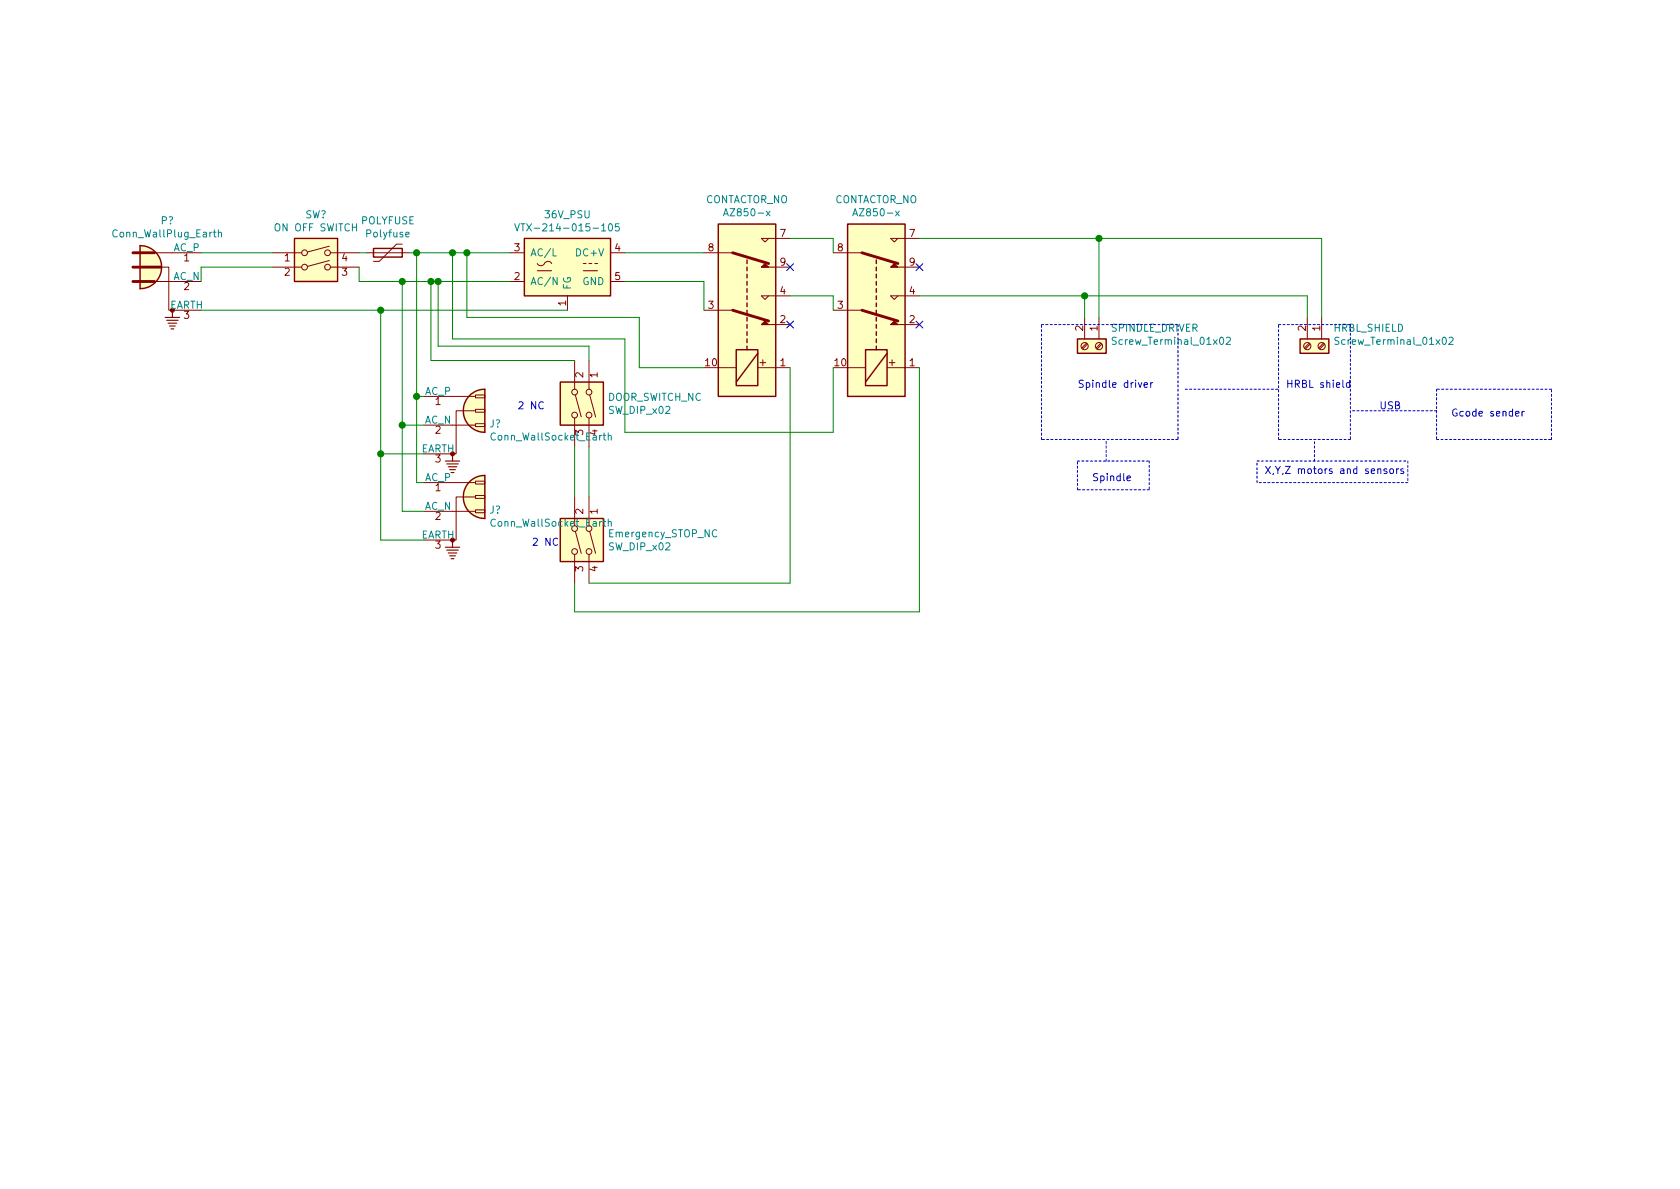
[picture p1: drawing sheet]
<svg xmlns="http://www.w3.org/2000/svg" width="297mm" height="210mm" viewBox="0 0 297 210" stroke-linecap="round" stroke-linejoin="round" font-family="sans-serif">
<g fill="#ffffc2" stroke="#ffffc2" stroke-width=".18">
<path d="M52.1 42.2h7.6v7.6h-7.6z"/>
<path d="M127 39.6h10.2v30.5h-10.2z"/>
<path d="M149.9 39.6h10.1v30.5h-10.1z"/>
<path d="M99.1 67.6h7.6v7.6h-7.6z"/>
<path d="M99.1 91.7h7.6v7.6h-7.6z"/>
<path d="M24.8 43.4a3.8 3.8 0 0 1 3.8 3.8 3.8 3.8 0 0 1-3.8 3.8z"/>
<path d="M92.7 42.2h15.2v10.1h-15.2z"/>
<path d="M229.9 59.9h5v2.6h-5z"/>
<path d="M190.5 59.9h5.1v2.6h-5.1z"/>
<path d="M83 69.9a3.7 3.7 0 0 1 2.7-1.1v7.6a3.8 3.8 0 0 1-3.5-2.3 3.8 3.8 0 0 1 .8-4.2z"/>
<path d="M83 85.2a3.7 3.7 0 0 1 2.7-1.1v7.6a3.8 3.8 0 0 1-3.5-2.4 3.8 3.8 0 0 1 .8-4.1z"/>
</g>
<g fill="none" stroke="#840000" stroke-width=".25">
<path d="M127 39.6h10.2v30.5h-10.2zM149.9 39.6h10.1v30.5h-10.1zM24.8 43.4a3.8 3.8 0 0 1 3.8 3.8 3.8 3.8 0 0 1-3.8 3.8zM52.1 42.2h7.6v7.6h-7.6zM66 43.9h5.1v1.6h-5.1zM92.7 42.2h15.2v10.1h-15.2zM132.1 46v.6M132.1 47.2v.7M132.1 48.5v.6M132.1 49.8v.6M132.1 51v.7M132.1 52.3v.7"/>
<path d="M132.1 53.6v.6M132.1 54.9v.6M132.1 56.1v.7M132.1 57.4v.6M132.1 58.7v.6M132.1 59.9v.7M154.9 46v.6M154.9 47.2v.7M154.9 48.5v.6M154.9 49.8v.6M154.9 51v.7M154.9 52.3v.7"/>
<path d="M154.9 53.6v.6M154.9 54.9v.6M154.9 56.1v.7M154.9 57.4v.6M154.9 58.7v.6M154.9 59.9v.7M190.5 59.9h5.1v2.6h-5.1zM229.9 59.9h5v2.6h-5zM83 69.9a3.7 3.7 0 0 1 2.7-1.1v7.6a3.8 3.8 0 0 1-3.5-2.3 3.8 3.8 0 0 1 .8-4.2zM99.1 67.6h7.6v7.6h-7.6zM130.2 61.8h3.8v6.4h-3.8zM132.1 61.2v.6"/>
<path d="M134 62.5l-3.8 5.1M153 61.8h3.8v6.4h-3.8zM154.9 61.2v.6M156.8 62.5l-3.8 5.1M83 85.2a3.7 3.7 0 0 1 2.7-1.1v7.6a3.8 3.8 0 0 1-3.5-2.4 3.8 3.8 0 0 1 .8-4.1zM99.1 91.7h7.6v7.6h-7.6z"/>
</g>
<g fill="none" stroke="#840000" stroke-width=".18">
<path d="M23.5 47.2h6.3v7.7h5.8M27.3 44.7h8.3M27.3 49.8h8.3M48.3 44.7h5M48.3 47.2h5M58.2 46.1l-3.8 1M58.2 43.5l-3.8 1.1M58.4 44.7h5.1M58.4 47.2h5.1M64.8 44.7h7.6M71.1 43.2h-1l-3 3h-1.1M90.2 44.7h2.5"/>
<path d="M90.2 49.8h2.5M95 46.6a.81 .81 0 0 0 .8 .4 .81 .81 0 0 0 .6-.6 .73 .73 0 0 1 1.1 .2M95 47.9h2.5M100.3 52.3v2.6M103.1 47.9h2.6M103.1 46.6h.5M104.1 46.6h.5M105.2 46.6h.5M107.9 44.7h2.6M107.9 49.8h2.6M124.5 44.7h5M124.5 54.9h5"/>
<path d="M134.6 47.2h5.1M134.6 57.4h5.1M135.9 52.3l-.6 .7-.7-.7h5.1M135.9 42.2l-.6 .6-.7-.6h5.1M147.3 44.7h5.1M147.3 54.9h5.1M157.5 47.2h5.1M157.5 57.4h5.1M158.7 52.3l-.6 .7-.6-.7h5.1M158.7 42.2l-.6 .6-.6-.6h5.1M191.8 56.1v3.8M194.3 56.1v3.8"/>
<path d="M231.1 56.1v3.8M233.7 56.1v3.8M74.9 75.2h9.2M74.9 70.1h9.2M84.1 74.9h1.6v.5h-1.6zM84.1 72.4h1.6v.5h-1.6zM84.1 69.8h1.6v.6h-1.6zM84.1 72.6h-3.5v7.7h-5.7M101.6 63.7v5.1M101.6 73.9v5.1M101.7 69.8l1.1 3.9M104.1 63.7v5.1"/>
<path d="M104.1 73.9v5.1M104.3 69.8l1 3.9M127 65h3.2M134 65h5.7M134.4 64.1h1M134.9 63.6v1M149.9 65h3.1M156.8 65h5.8M157.2 64.1h1M157.7 63.6v1M192.1 60.7l-.8 .8M192.3 60.9l-.9 .8"/>
<path d="M194.6 60.7l-.8 .8M194.8 60.9l-.8 .8M231.5 60.7l-.9 .8M231.6 60.9l-.8 .8M234 60.7l-.8 .8M234.2 60.9l-.9 .8M74.9 90.4h9.2M74.9 85.3h9.2M84.1 90.2h1.6v.5h-1.6zM84.1 87.6h1.6v.5h-1.6zM84.1 85.1h1.6v.5h-1.6zM84.1 87.9h-3.5v7.6h-5.7"/>
<path d="M101.6 87.9v5.1M101.6 98v5.1M101.7 94l1.1 3.9M104.1 87.9v5.1M104.1 98v5.1M104.3 94l1 3.9"/>
<circle cx="53.8" cy="47.2" r=".51"/>
<circle cx="53.8" cy="44.7" r=".51"/>
<circle cx="57.9" cy="47.2" r=".51"/>
<circle cx="57.9" cy="44.7" r=".51"/>
<circle cx="101.6" cy="73.4" r=".51"/>
<circle cx="101.6" cy="69.3" r=".51"/>
<circle cx="104.1" cy="73.4" r=".51"/>
<circle cx="104.1" cy="69.3" r=".51"/>
<circle cx="191.8" cy="61.2" r=".63"/>
<circle cx="194.3" cy="61.2" r=".63"/>
<circle cx="231.1" cy="61.2" r=".63"/>
<circle cx="233.7" cy="61.2" r=".63"/>
<circle cx="101.6" cy="97.5" r=".51"/>
<circle cx="104.1" cy="97.5" r=".51"/>
</g>
<g fill="none" stroke="#008400" stroke-width=".18">
<path d="M35.6 44.7h12.7M35.6 54.9h64.7M48.3 47.2h-12.7v2.6M63.5 47.2v2.6h26.7M63.5 44.7h1.3M67.3 54.9v40.6h7.6M71.1 49.8v40.6h3.8M72.4 44.7h17.8M73.7 44.7v40.6h1.2M76.2 49.8v13.9h25.4M77.5 49.8v11.4h26.6v2.5M80 44.7v15.2h30.5v16.5h36.8v-11.4"/>
<path d="M82.5 44.7v11.4h30.5v8.9h11.5M110.5 44.7h14M110.5 49.8h14v5.1M139.7 42.2h7.6v2.5M139.7 52.3h7.6v2.6M162.6 42.2h71.1v13.9M162.6 52.3h68.5v3.8M191.8 52.3v3.8M194.3 42.2v13.9M71.1 75.2h3.8M73.7 70.1h1.2M101.6 79v8.9"/>
<path d="M104.1 79v8.9M139.7 65v38.1h-35.6M162.6 65v43.2h-61v-5.1M67.3 80.3h7.6"/>
</g>
<path d="M23.5 49.8h3.8M23.5 47.2h4.9M23.5 44.7h3.8M129.5 54.9l6.4 1.9M129.5 44.7l6.4 1.9M152.4 54.9l6.3 1.9M152.4 44.7l6.3 1.9" fill="none" stroke="#840000" stroke-width=".51"/>
<g fill="#840000" stroke="#840000" stroke-width=".18">
<path d="M134.6 57.4l.7-.6 .6 .6z"/>
<path d="M134.6 47.2l.7-.6 .6 .6z"/>
<path d="M157.5 57.4l.6-.6 .6 .6z"/>
<path d="M157.5 47.2l.6-.6 .6 .6z"/>
</g>
<g fill="none" stroke="#008484" stroke-width=".18">
<path d="M91 39.6l.4 1.2 .4-1.2M92.1 39.6h.7M92.5 39.6v1.2M107.7 39.7l.2-.1a.67 .67 0 0 1 .4 .6 .67 .67 0 0 1-.4 .6l-.3-.4zM109.4 39.6h-.6v.6l.2-.1h.4v.6l-.1 .1-.5-.1M127.9 38.2l.4-1.3 .5 1.3M128 37.8h.7M135.5 37.3l.6 .9M136.1 37.3l-.6 .9M150.8 38.2l.4-1.3 .4 1.3M150.9 37.8h.6M158.3 37.3l.7 .9"/>
<path d="M159 37.3l-.7 .9M38.6 41.2l.2-.1h.3l.1 .8M38.6 40.6v1.3M71.8 41.5l.5-.1v-.3h-.4l-.1 .1v.7h.5M97.8 44v1.3h.6M98.5 49.1v1.2l-.7-1.2v1.2M197.4 59.7l-.5-.1-.2 .2v.4l.6 .2 .1 .3-.3 .2h-.5M216.8 59.8l.5-.2 .3 .4-.1 .2-.7 .7h.8M236.7 59.7l-.5-.1-.1 .2v.4l.6 .2v.3l-.2 .2h-.5M256.2 59.8l.5-.2 .2 .4v.2l-.8 .7h.8M106.6 77h.5M106.8 76.5v1.1l.3 .2"/>
<path d="M107.5 77.1l.2-.1h.3l.1 .8M107.5 76.5v1.3M106.6 92.2h.5M106.8 91.8v1.1l.3 .2M107.5 92.3l.2-.1 .3 .1 .1 .8M107.5 91.8v1.3M126.7 93.8a.6 .6 0 0 0-.8 .4 .6 .6 0 0 0 .6 .7l.2-.1"/>
</g>
<path d="M139.1 46.6l1.2 1.2M139.1 56.8l1.2 1.2M140.3 46.6l-1.2 1.2M140.3 56.8l-1.2 1.2M162 46.6l1.2 1.2M162 56.8l1.2 1.2M163.2 46.6l-1.2 1.2M163.2 56.8l-1.2 1.2" fill="none" stroke="#000084" stroke-width=".18"/>
<g fill="none" stroke="#840000" stroke-width=".2">
<path d="M29.2 56.1h2.5M29.5 56.6h2M29.7 57.1h1.5M30 57.7h1M30.2 58.2h.5M30.5 54.9v1.2M78.7 81.5h2.6M78.7 96.8h2.6M79 82h2M79 97.3h2M79.2 82.5h1.6M79.2 97.8h1.6"/>
<path d="M79.5 83.1h1M79.5 98.3h1M79.8 98.8h.5M80 80.3v1.2M80 95.5v1.3"/>
</g>
<g fill="#008400" stroke="#008400" stroke-width=".25">
<circle cx="194.3" cy="42.2" r=".51"/>
<circle cx="191.8" cy="52.3" r=".51"/>
<circle cx="73.7" cy="44.7" r=".51"/>
<circle cx="71.1" cy="49.8" r=".51"/>
<circle cx="67.3" cy="54.9" r=".51"/>
<circle cx="73.7" cy="70.1" r=".51"/>
<circle cx="71.1" cy="75.2" r=".51"/>
<circle cx="67.3" cy="80.3" r=".51"/>
<circle cx="76.2" cy="49.8" r=".51"/>
<circle cx="82.6" cy="44.7" r=".51"/>
<circle cx="80" cy="44.7" r=".51"/>
<circle cx="77.5" cy="49.8" r=".51"/>
</g>
<g fill="none" stroke="#0000c2" stroke-width=".18" stroke-dasharray=".4 .4">
<path d="M184.1 57.4h24.2M208.3 57.4v20.3M226.1 57.4h12.7M238.8 57.4v20.3M184.1 77.7v-20.3M208.3 77.7h-24.2M209.5 68.8h16.6M226.1 77.7v-20.3M238.8 77.7h-12.7M254 68.8v8.9M254 77.7h20.3M254 72.6h-15.2"/>
<path d="M274.3 77.7v-8.9M274.3 68.8h-20.3M190.5 81.5h12.7M190.5 86.6v-5.1M195.6 81.5v-3.8M203.2 81.5v5.1M203.2 86.6h-12.7M222.2 81.5h26.7M222.2 85.3v-3.8M232.4 81.5v-3.8M248.9 81.5v3.8M248.9 85.3h-26.7"/>
</g>
<g fill="none" stroke="#0000c2" stroke-width=".18">
<path d="M96 71.2a.6 .6 0 0 0-.8 .4 .6 .6 0 0 0 .6 .7l.2-.1M202.3 68.1l.6-.1-.1-.3h-.3l-.2 .1 .1 .6h.4M203.5 67.7v.8M203.8 67.7h-.2l-.1 .2M238.6 67.7h-.3l-.3 .2 .2 .5h.4M238.6 67.2v1.3M268 73.1l.6-.1-.1-.2-.4-.1-.1 .2v.6h.5M269.1 72.7v.9M269.5 72.7l-.4 .3M98.6 95.3a.6 .6 0 0 0-.8 .4 .6 .6 0 0 0 .5 .7l.3-.1M199.3 84.6l.6-.1-.1-.3h-.3l-.2 .1v.7h.5M245.2 83l-.3-.1-.2 .2 .1 .2 .4 .1v.3h-.5"/>
<path d="M245.8 83l.1-.1 .4 .1 .1 .5-.1 .2h-.4l-.1-.1zM246.9 82.9v.8M247.3 82.9l-.3 .1-.1 .1M248.1 83l-.3-.1-.2 .2 .1 .2 .4 .1v.3h-.5"/>
</g>
<g font-size="1.8" fill="#008484">
<text x="124.6" y="35.9">CONTACTOR_NO</text>
<text x="147.5" y="35.9">CONTACTOR_NO</text>
<text x="20.4" y="42">Conn_WallPlug_Earth</text>
<text x="28.5" y="39.7">P?</text>
<text x="48.8" y="40.9">ON OFF SWITCH</text>
<text x="53.9" y="38.6">SW?</text>
<text x="63.8" y="39.7">POLYFUSE</text>
<text x="64.9" y="42">Polyfuse</text>
<text x="93.3" y="40.9">VTX-214-015-105</text>
<text x="96.4" y="38.6">36V_PSU</text>
<text x="128.7" y="38.2">AZ850-x</text>
<text x="151.5" y="38.2">AZ850-x</text>
<text x="30.7" y="44.4">AC_P</text>
<text x="93.7" y="45.3">AC/L</text>
<text x="102.2" y="45.3">DC+V</text>
<text x="30.6" y="49.5">AC_N</text>
<text x="93.7" y="50.4">AC/N</text>
<text x="101" y="51.3" transform="rotate(-90 101 51.3)">FG</text>
<text x="103" y="50.4">GND</text>
<text x="30" y="54.6">EARTH</text>
<text x="196.5" y="58.7">SPINDLE_DRIVER</text>
<text x="235.8" y="58.7">HRBL_SHIELD</text>
<text x="197.4" y="61">Screw_Terminal_01x02</text>
<text x="236.8" y="61">Screw_Terminal_01x02</text>
<text x="75.1" y="69.8">AC_P</text>
<text x="107.4" y="70.9">DOOR_SWITCH_NC</text>
<text x="75.1" y="74.9">AC_N</text>
<text x="86.6" y="75.6">J?</text>
<text x="87.3" y="77.9">Conn_WallSocket_Earth</text>
<text x="103.1" y="76.9" transform="rotate(-90 103.1 76.9)">3</text>
<text x="107.7" y="73.2">SW_DIP_x02</text>
<text x="74.4" y="80">EARTH</text>
<text x="75.1" y="85.1">AC_P</text>
<text x="74.4" y="95.2">EARTH</text>
<text x="75.1" y="90.2">AC_N</text>
<text x="86.6" y="90.8">J?</text>
<text x="87.3" y="93.1">Conn_WallSocket_Earth</text>
<text x="107.8" y="95">Emergency_STOP_NC</text>
<text x="107.7" y="97.3">SW_DIP_x02</text>
</g>
<g font-size="1.8" fill="#840000">
<text x="137.9" y="41.9">7</text>
<text x="160.8" y="41.9">7</text>
<text x="32.5" y="46.2">1</text>
<text x="50.3" y="46.2">1</text>
<text x="60.5" y="46.2">4</text>
<text x="91" y="44.4">3</text>
<text x="108.7" y="44.4">4</text>
<text x="125.2" y="44.4">8</text>
<text x="137.9" y="47">9</text>
<text x="148.1" y="44.4">8</text>
<text x="160.8" y="47">9</text>
<text x="32.5" y="51.3">2</text>
<text x="50.3" y="48.8">2</text>
<text x="60.5" y="48.8">3</text>
<text x="91" y="49.5">2</text>
<text x="108.7" y="49.5">5</text>
<text x="137.9" y="52.1">4</text>
<text x="160.8" y="52.1">4</text>
<text x="32.5" y="56.4">3</text>
<text x="100.1" y="54.1" transform="rotate(-90 100.1 54.1)">1</text>
<text x="125.2" y="54.6">3</text>
<text x="137.9" y="57.1">2</text>
<text x="148.1" y="54.6">3</text>
<text x="160.8" y="57.1">2</text>
<text x="191.5" y="58.5" transform="rotate(-90 191.5 58.5)">2</text>
<text x="194.1" y="58.5" transform="rotate(-90 194.1 58.5)">1</text>
<text x="230.9" y="58.5" transform="rotate(-90 230.9 58.5)">2</text>
<text x="233.4" y="58.5" transform="rotate(-90 233.4 58.5)">1</text>
<text x="124.8" y="64.8">10</text>
<text x="137.9" y="64.8">1</text>
<text x="147.6" y="64.8">10</text>
<text x="160.8" y="64.8">1</text>
<text x="77" y="71.6">1</text>
<text x="103.1" y="66.8" transform="rotate(-90 103.1 66.8)">2</text>
<text x="105.7" y="66.8" transform="rotate(-90 105.7 66.8)">1</text>
<text x="77" y="76.7">2</text>
<text x="105.7" y="76.9" transform="rotate(-90 105.7 76.9)">4</text>
<text x="77" y="81.8">3</text>
<text x="77" y="86.9">1</text>
<text x="77" y="91.9">2</text>
<text x="103.1" y="90.9" transform="rotate(-90 103.1 90.9)">2</text>
<text x="105.7" y="90.9" transform="rotate(-90 105.7 90.9)">1</text>
<text x="77" y="97">3</text>
<text x="103.1" y="101.1" transform="rotate(-90 103.1 101.1)">3</text>
<text x="105.7" y="101.1" transform="rotate(-90 105.7 101.1)">4</text>
</g>
<g font-size="1.8" fill="#0000c2">
<text x="190.5" y="68.6">Spindle driver</text>
<text x="227.3" y="68.6">HRBL shield</text>
<text x="91.4" y="72.4">2 NC</text>
<text x="243.8" y="72.4">USB</text>
<text x="256.5" y="73.7">Gcode sender</text>
<text x="223.5" y="83.8">X,Y,Z motors and sensors</text>
<text x="193" y="85.1">Spindle</text>
<text x="94" y="96.5">2 NC</text>
</g>
</svg>
